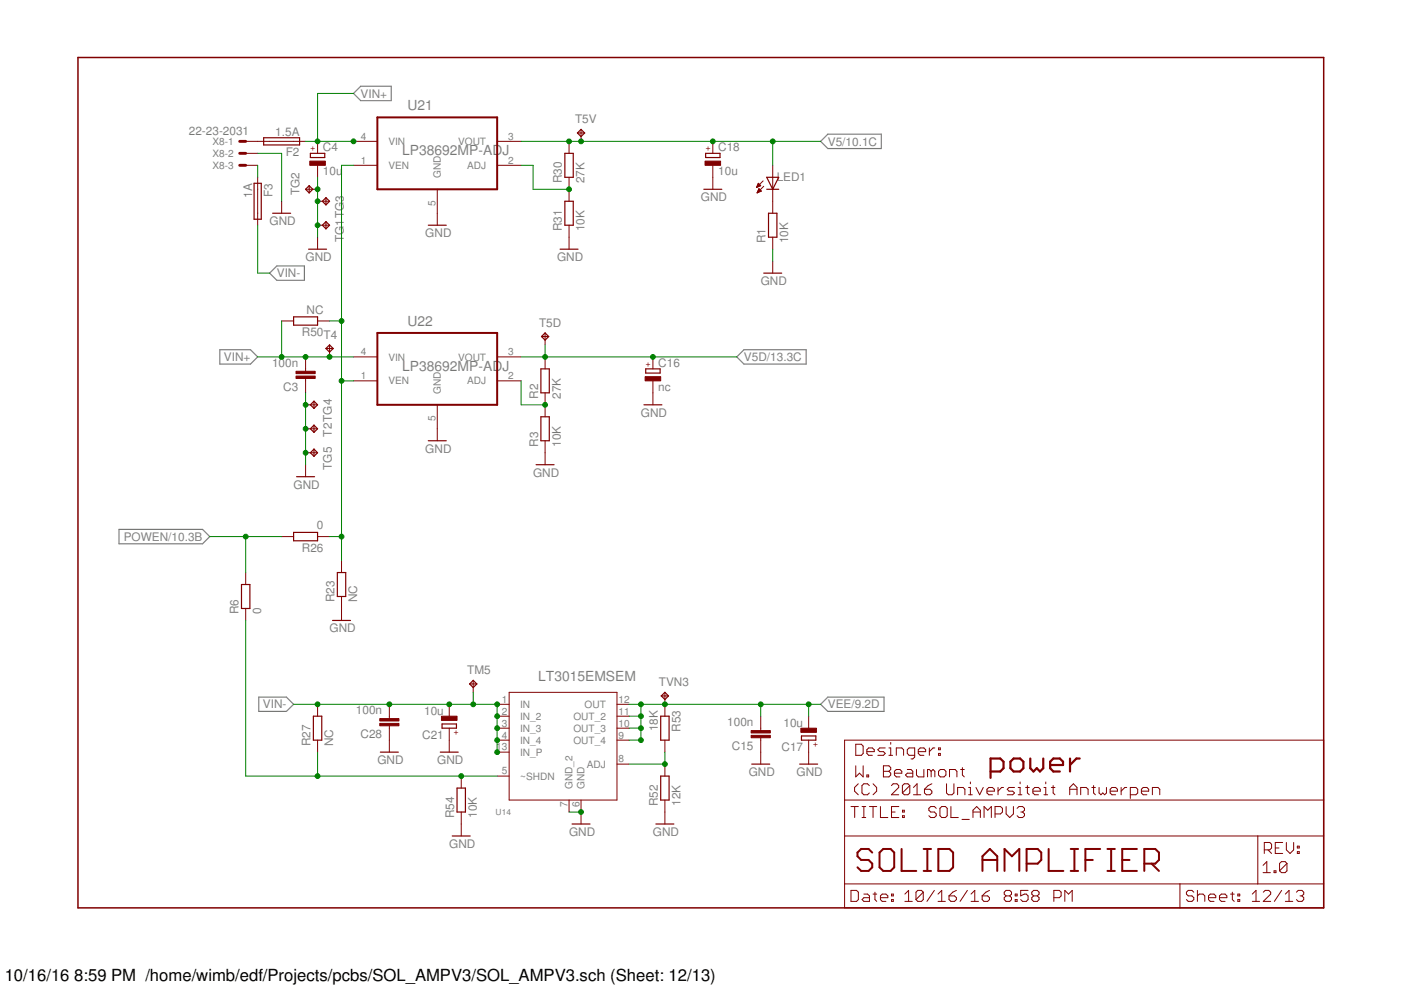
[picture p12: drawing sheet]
<svg xmlns="http://www.w3.org/2000/svg" width="297mm" height="210mm" viewBox="0 0 297 210" stroke-linecap="round" stroke-linejoin="round" font-family="sans-serif">
<path d="M76.5 18.3h6.5v3h-6.5l-1.5-1.5zM175.5 28.4h11.4v3.1h-11.4l-1.5-1.5zM57.2 57.9l1.5-1.5h5.8v3h-5.8zM46.6 74.1h6.5l1.5 1.6-1.5 1.5h-6.5zM157.7 74.1h13.2v3.1h-13.2l-1.5-1.5zM25.2 112.2h17.7l1.6 1.6-1.6 1.5h-17.7zM54.9 147.8h5.8l1.6 1.5-1.6 1.5h-5.8zM174 149.3l1.5-1.5h11.9v3h-11.9z" fill="none" stroke="#808080" stroke-width=".25"/>
<path d="M16.5 12.2h264.1v180.3h-264.1z" fill="none" stroke="#800000" stroke-width=".32"/>
<g fill="none" stroke="#800000" stroke-width=".21">
<path d="M52.1 30h12.7M52.1 35.1h2.5M52.1 32.5h2.5M54.6 37.6v10.2M67.3 30v2.5M67.3 35.1v2.5M75 30h5M75 35.1h5M105.4 30h5.1M105.4 35.1h5.1M120.6 30v2.5M120.6 37.6v5.1"/>
<path d="M123.2 27.4v2.6M151.1 30v2.5M151.1 35.1v5M160.4 39.7h.2M160.5 39.6h.3M160.5 39.4h.6M160.6 39.3h.6M160.6 39.2h.5M160.7 39.1h.3M160.7 38.9h.2M160.8 38.9l.5 .5-.9 .4zM161.8 38.4l-1.4 1.4"/>
<path d="M161.9 39.5l-1.4 1.4M163.8 35.1v10.1M59.7 42.7v2.5M64.8 40.1h2.5M67.3 42.7h2.6M67.3 47.8h2.6M67.3 50.3v2.5M92.7 40.1v7.7M120.6 47.8v5M160.5 40.9h.1M160.6 40.8h.2M160.6 40.6h.5"/>
<path d="M160.7 40.5h.7M160.7 40.4h.6M160.8 40.3h.4M160.8 40.2h.3M160.9 40h.1M160.9 40l-.4 .9M160.9 40l.5 .5M161.4 40.5l-.9 .4M163.8 50.3v2.5M163.8 55.4v2.5M59.7 68.1h2.6M64.8 75.7v3"/>
<path d="M67.3 68.1h2.6M69.9 73.1v2.6M75 75.7h5M105.4 75.7h5.1M115.6 70.6v2.5M115.6 75.7v2.5M138.4 75.7v2.5M64.8 80.2v3.1M64.8 98.5v2.6M64.8 85.8h2.5M64.8 90.9h2.5M64.8 96h2.5"/>
<path d="M75 80.8h5M92.7 85.8v7.7M105.4 80.8h5.1M115.6 83.3v5.1M115.6 93.5v5M138.4 80.8v5M59.7 113.8h2.6M67.3 113.8h2.6M72.4 118.9v2.5M52.1 121.4v2.5M52.1 129v2.6M72.4 126.5v5.1"/>
<path d="M67.3 149.3v2.5M67.3 156.9v2.6M82.5 149.3v3.1M82.5 153.9v5.6M95.2 149.3v2.5M95.2 154.4v5.1M100.3 144.3v2.5M105.4 156.9h2.5M105.4 151.8h2.5M105.4 149.3h2.5M105.4 154.4h2.5M105.4 159.5h2.5"/>
<path d="M107.9 146.8h22.9v22.8h-22.9zM130.8 156.9h2.5M130.8 151.8h2.5M130.8 149.3h2.5M130.8 154.4h2.5M141 146.8v5M141 156.9v2.6M161.3 151.8v3.1M161.3 156.4v5.6M171.4 151.8v2.6M171.4 156.9v5.1M179.1 156.9h101.5v35.6h-101.5z"/>
<path d="M181.4 157.8h1.2l.4 .4v1.5l-.4 .4h-1.2zM183.8 159.4h1.6v-.4l-.4-.4h-.8l-.4 .4v.7l.4 .4h.8M187.7 158.6h-1.2l-.4 .4 .4 .4h.8l.4 .3-.4 .4h-1.2M188.5 158.6h.3v1.5M188.8 157.4v.4M194.7 159.4h1.6v-.4l-.4-.4h-.8l-.4 .4v.7l.4 .4h.8M197 158.6v1.5M198.2 158.6h-.4l-.8 .8M199 159.7h.4v.4h-.4zM199 158.6h.4v.4h-.4zM97.8 164.5v2.6M97.8 172.2v5"/>
<path d="M105.4 164.5h2.5M120.6 169.6v2.6M123.2 169.6v5.1M130.8 162h2.5M141 162v2.5M141 169.6v5.1M179.1 177.2h101.5M179.1 169.6h101.5M180.4 171h1.6M181.2 171v2.3M181.4 162.4v2.3l.8-.8 .8 .8v-2.3M182 166.2l-.8 .8v.7l.8 .8"/>
<path d="M182.8 171h.8M182.8 173.3h.8M183.2 171v2.3M183.8 164.3h.4v.4h-.4zM184.3 166.6l-.4-.4h-.7l-.4 .4v1.5l.4 .4h.7l.4-.4M184.3 171h1.6M185.1 171v2.3M185.1 166.2l.8 .8v.7l-.8 .8M186.7 171v2.3h1.5M187.3 162.4h1.2l.3 .4v.4l-.3 .3 .3 .4v.4l-.3 .4h-1.2zM187.3 163.5h1.2M188.5 160.1h.8"/>
<path d="M189 166.6l.4-.4h.8l.3 .4v.4l-1.5 1.5h1.5M189 172.2h.8M189.6 163.9h1.6v-.4l-.4-.3h-.8l-.4 .3v.8l.4 .4h.8M190 160.1v-1.5h1.2l.4 .4v1.1M190.6 171h-1.6v2.3h1.6M191.3 173h.4v.3h-.4zM191.3 171.8h.4v.4h-.4zM192.4 163.2h.7l.4 .3v1.2h-1.1l-.4-.4 .4-.4h1.1M192.9 166.6l-.4-.4h-.8l-.4 .4v1.5M192.9 166.6v1.5l-.4 .4h-.8l-.4-.4M192.9 166.6l-1.6 1.5M193.7 168.5h1.5"/>
<path d="M193.7 167l.7-.8v2.3M193.9 160.1h-1.2l-.3-.4v-.7l.3-.4h1.2v1.9l-.4 .4h-.4M194.3 163.2v1.1l.4 .4h1.2v-1.5M196 167.3h1.2l.4 .4v.4l-.4 .4h-.8l-.4-.4zM197.4 163.5l-.4-.3h-.3v1.5M197.4 163.5v1.2M197.4 163.5l.4-.3 .4 .3v1.2M197.6 166.2l-.8 .4-.8 .7M198.5 171.4l-.4-.4h-.8l-.4 .4v.4l.4 .4h.8l.4 .4v.4l-.4 .3h-.8l-.4-.3M199.4 163.2h.8l.4 .3v.8l-.4 .4h-.8l-.4-.4v-.8zM199.7 171h.7l.4 .4v1.6l-.4 .3h-.7l-.4-.3v-1.6zM200.7 166.2v1.9l.4 .4h.7l.4-.4v-1.9"/>
<path d="M201.3 164.7v-1.5h1.2l.4 .3v1.2M201.6 171v2.3h1.6M203 168.5v-1.5h1.2l.4 .3v1.2M203.7 163.2h.7M204 173.7h1.5M204 162.8v1.5l.4 .4M205.4 168.5h.7M205.4 167h.3v1.5M205.7 165.8v.4M206.3 172.2h1.6M206.3 173.3v-1.5l.8-.8 .8 .8v1.5M206.9 167l.8 1.5 .8-1.5"/>
<path d="M208.6 173.3v-2.3l.8 .8 .8-.8v2.3M209.3 167.7h1.5v-.4l-.4-.3h-.7l-.4 .3v.8l.4 .4h.7M211 172.6h1.1l.4-.4v-.8l-.4-.4h-1.1v2.3M211.6 167v1.5M212.8 167h-.4l-.8 .7M213.3 171v1.6l.8 .7 .8-.7v-1.6M215.1 167h-1.2l-.3 .3 .3 .4h.8l.4 .4-.4 .4h-1.1M215.6 171.4l.4-.4h.8l.4 .4v.4l-.4 .4M215.9 168.5h.8M215.9 167h.4v1.5M216.3 165.8v.4M216.4 172.2h.4"/>
<path d="M216.8 172.2l.4 .4v.4l-.4 .3h-.8l-.4-.3M217.4 167h.8M217.8 166.6v1.5l.4 .4M219 167.7h1.6v-.4l-.4-.3h-.8l-.4 .3v.8l.4 .4h.8M221.3 168.5h.8M221.3 167h.4v1.5M221.7 165.8v.4M222.9 167h.8M223.3 166.6v1.5l.4 .4M226.8 167.3h1.5M226.8 168.5v-1.5l.8-.8 .7 .8v1.5M229.1 168.5v-1.5h1.2l.4 .3v1.2"/>
<path d="M231.5 167h.7M231.9 166.6v1.5l.3 .4M233 167v1.1l.4 .4 .4-.4 .4 .4 .4-.4v-1.1M235.4 167.7h1.5v-.4l-.4-.3h-.7l-.4 .3v.8l.4 .4h.7M237.7 167v1.5M238.9 167h-.4l-.8 .7M239.6 168.5h1.2l.4-.4v-.8l-.4-.3h-1.2v2.3M242 167.7h1.5v-.4l-.3-.3h-.8l-.4 .3v.8l.4 .4h.8M244.3 168.5v-1.5h1.2l.4 .3v1.2M266.7 177.2v10.2M270.4 179.8h.8M271.9 178.6h-1.5v2.4h1.5"/>
<path d="M272.7 178.6v1.6l.8 .8 .8-.8v-1.6M275.1 179.4h.4v.4h-.4zM179.1 187.4h101.5M180.4 188.8h1.2l.4 .4v1.5l-.4 .4h-1.2zM183.2 189.6h.7l.4 .3v1.2h-1.1l-.4-.4 .4-.4h1.1M185.1 189.6h.8M185.5 189.2v1.5l.4 .4M186.7 190.3h1.5v-.4l-.4-.3h-.8l-.3 .3v.8l.3 .4h.8M189 190.7h.4v.4h-.4zM189 189.6h.4v.3h-.4zM191.9 191.1h1.5M191.9 189.6l.7-.8v2.3"/>
<path d="M195.7 189.2v1.5l-.3 .4h-.8l-.4-.4M195.7 189.2l-.3-.4h-.8l-.4 .4v1.5M195.7 189.2l-1.5 1.5M198.1 188.8l-1.6 2.3M198.9 191.1h1.5M198.9 189.6l.8-.8v2.3M201.2 189.9h1.2l.4 .4v.4l-.4 .4h-.8l-.4-.4zM202.8 188.8l-.8 .4-.8 .7M205.1 188.8l-1.5 2.3M205.9 191.1h1.6M205.9 189.6l.8-.8v2.3M208.2 189.9h1.2l.4 .4v.4l-.4 .4h-.8l-.4-.4z"/>
<path d="M209.8 188.8l-.8 .4-.8 .7M213.3 189.9l-.4 .4v.4l.4 .4h.8l.4-.4v-.4l-.4-.4M213.3 189.9l-.4-.3v-.4l.4-.4h.8l.4 .4v.4l-.4 .3M213.3 189.9h.8M215.2 190.7h.4v.4h-.4zM215.2 189.6h.4v.3h-.4zM218 188.8h-1.6v1.1l.8-.3h.4l.4 .3v.8l-.4 .4h-.8l-.4-.4M219.1 189.9l-.3 .4v.4l.3 .4h.8l.4-.4v-.4l-.4-.4M219.1 189.9l-.3-.3v-.4l.3-.4h.8l.4 .4v.4l-.4 .3M219.1 189.9h.8M223.4 190.3h1.2l.4-.4v-.7l-.4-.4h-1.2v2.3M225.8 191.1v-2.3l.7 .8 .8-.8v2.3"/>
<path d="M250.2 187.4v5.1M253.1 189.2l-.4-.4h-.8l-.4 .4v.4l.4 .3h.8l.4 .4v.4l-.4 .4h-.8l-.4-.4M253.9 189.9l.4-.3h.8l.3 .3v1.2M253.9 188.8v2.3M256.2 190.3h1.6v-.4l-.4-.3h-.8l-.4 .3v.8l.4 .4h.8M258.6 190.3h1.5v-.4l-.4-.3h-.7l-.4 .3v.8l.4 .4h.7M260.9 189.6h.8M261.3 189.2v1.5l.4 .4M262.4 190.7h.4v.4h-.4zM262.4 189.6h.4v.3h-.4zM265.5 191.1h1.6M265.5 189.6l.8-.8v2.3"/>
<path d="M267.8 183.5l.8-.8v2.3M267.8 185h1.5M267.8 189.2l.4-.4h.8l.4 .4v.4l-1.6 1.5h1.6M268.1 180.2h1.1l.4-.4v-.8l-.4-.4h-1.1v2.4M268.8 180.2l.8 .8M270.1 184.6h.4v.4h-.4zM271.7 188.8l-1.5 2.3M272.5 191.1h1.6M272.5 189.6l.8-.8v2.3M272.9 183.1v1.5l-.4 .4h-.8l-.4-.4M272.9 183.1l-.4-.4h-.8l-.4 .4v1.5M272.9 183.1l-1.6 1.5"/>
<path d="M274.9 189.2l.4-.4h.7l.4 .4v.4l-.4 .3M275.1 180.6h.4v.4h-.4zM275.6 189.9h.4M276 189.9l.4 .4v.4l-.4 .4h-.7l-.4-.4"/>
</g>
<g fill="none" stroke="#800000" stroke-width=".42">
<path d="M80 24.9h25.4v15.2h-25.4zM80 70.6h25.4v15.2h-25.4zM184.9 180.8l-.8-.8h-1.5l-.8 .8v.7l.8 .8h1.5l.8 .8v.8l-.8 .8h-1.5l-.8-.8M186.5 180.8l.8-.8h1.5l.8 .8v3.1l-.8 .8h-1.5l-.8-.8zM191.2 180v4.7h3.1M195.8 180h1.6M195.8 184.7h1.6M196.6 180v4.7M198.9 180h2.4l.8 .8v3.1l-.8 .8h-2.4zM208.3 182.3h3.1M208.3 184.7v-3.2l1.6-1.5 1.5 1.5v3.2M213 184.7v-4.7l1.5 1.5 1.6-1.5v4.7"/>
<path d="M217.7 183.1h2.3l.8-.8v-1.5l-.8-.8h-2.3v4.7M222.3 180v4.7h3.1M227 180h1.6M227 184.7h1.6M227.8 180v4.7M230.1 182.3h1.6M233.3 180h-3.2v4.7M234.8 180h1.6M234.8 184.7h1.6M235.6 180v4.7M237.9 182.3h1.6M241 180h-3.1v4.7h3.1"/>
<path d="M242.6 183.1h2.3l.8-.8v-1.5l-.8-.8h-2.3v4.7M244.2 183.1l1.5 1.6"/>
</g>
<path d="M210 163.6h2.1l.7-.7v-1.4l-.7-.7h-2.1v4.1M214.9 160.8h1.4l.7 .7v1.4l-.7 .7h-1.4l-.7-.7v-1.4zM218.4 160.8v2.1l.7 .7 .7-.7 .7 .7 .7-.7v-2.1M222.7 162.2h2.7v-.7l-.7-.7h-1.4l-.6 .7v1.4l.6 .7h1.4M226.9 160.8v2.8M228.9 160.8h-.7l-1.3 1.4" fill="none" stroke="#800000" stroke-width=".47"/>
<g fill="none" stroke="#800000" stroke-width=".25">
<path d="M53.9 38.9h1.5v7.6h-1.5zM55.9 29.2h7.6v1.5h-7.6zM65.6 39.4l-.8 .7 .8 .8M65.6 39.4l.7 .7-.7 .8M65.6 39.4v1.5M65.8 32.5h3.1v.9h-3.1zM119.8 32.5h1.7v5.1h-1.7zM122.4 28.2l.8-.8 .8 .8M122.4 28.2l.8 .8 .8-.8M122.4 28.2h1.6M149.6 32.5h3.1v.9h-3.1zM162.6 37.6h2.5l-1.3 2.5z"/>
<path d="M57.8 45.2h3.8M65.4 52.8h3.8M69.1 41.9l.8 .8-.8 .7M69.1 41.9l-.8 .8 .8 .7M69.1 41.9v1.5M69.1 47v1.5M69.1 47l.8 .8-.8 .7M69.1 47l-.8 .8 .8 .7M90.8 47.8h3.8M118.7 52.8h3.9M119.8 42.7h1.7v5.1h-1.7zM149.2 40.1h3.8"/>
<path d="M161.9 57.9h3.8M162.6 40.1h2.5M162.9 45.2h1.8v5.1h-1.8zM62.3 67.2h5v1.7h-5zM69.1 73.9l.8-.8 .7 .8M69.1 73.9l.8 .8 .7-.8M69.1 73.9h1.5M114.7 78.2h1.8v5.1h-1.8zM114.8 71.4l.8-.8 .7 .8M114.8 71.4l.8 .7 .7-.7M114.8 71.4h1.5M136.9 78.2h3.1v.9h-3.1z"/>
<path d="M66.6 85.1l.7 .7-.7 .8M66.6 85.1l-.8 .7 .8 .8M66.6 85.1v1.5M66.6 90.1v1.6M66.6 95.2v1.6M66.6 90.1l.7 .8-.7 .8M66.6 90.1l-.8 .8 .8 .8M66.6 95.2l.7 .8-.7 .8M66.6 95.2l-.8 .8 .8 .8M90.8 93.5h3.8M113.7 98.5h3.8M114.7 88.4h1.8v5.1h-1.8z"/>
<path d="M136.5 85.8h3.8M62.3 112.9h5v1.8h-5zM62.9 101.1h3.8M51.2 123.9h1.8v5.1h-1.8zM70.5 131.6h3.8M71.5 121.4h1.8v5.1h-1.8zM66.4 151.8h1.8v5.1h-1.8zM80.6 159.5h3.9M93.3 159.5h3.9M93.7 153.5h3.1v.9h-3.1zM99.6 145l.7-.7 .8 .7M99.6 145l.7 .8 .8-.8"/>
<path d="M99.6 145h1.5M140.1 151.8h1.8v5.1h-1.8zM140.2 147.6l.8-.8 .7 .8M140.2 147.6l.8 .7 .7-.7M140.2 147.6h1.5M169.9 156h3.1v.9h-3.1zM95.9 177.2h3.8M96.9 167.1h1.8v5.1h-1.8zM121.3 174.7h3.8M139.1 174.7h3.8M140.1 164.5h1.8v5.1h-1.8zM159.4 162h3.8"/>
<path d="M169.5 162h3.9"/>
</g>
<g fill="#800000" stroke="#800000" stroke-width=".21">
<path d="M62.8 78.7h4v.5h-4z"/>
<path d="M62.8 79.7h4v.5h-4z"/>
<path d="M169.8 154.4h3.3v.9h-3.3z"/>
<path d="M93.6 151.8h3.3v.9h-3.3z"/>
<path d="M149.5 34.2h3.3v.9h-3.3z"/>
<path d="M136.8 79.9h3.3v.9h-3.3z"/>
<path d="M65.7 34.2h3.3v.9h-3.3z"/>
<path d="M80.5 152.4h4.1v.5h-4.1z"/>
<path d="M80.5 153.4h4.1v.5h-4.1z"/>
<path d="M159.3 154.9h4v.5h-4z"/>
<path d="M159.3 155.9h4v.5h-4z"/>
</g>
<path d="M50.8 30h1.3M50.8 32.5h1.3M50.8 35.1h1.3" fill="none" stroke="#800000" stroke-width=".61"/>
<g fill="none" stroke="#008000" stroke-width=".21">
<path d="M75 19.8h-7.7v10.2M54.6 32.5h5.1v10.2M54.6 35.1v2.5M64.8 30h10.2M67.3 37.6v12.7M75 35.1h-2.6v83.8M110.5 30h63.5M110.5 35.1h2.5v5h7.6M163.8 30v5.1M54.6 47.8v10.1h2.6M163.8 52.8v2.6M54.6 75.7h20.4"/>
<path d="M59.7 68.1v7.6M69.9 68.1h2.5M110.5 75.7h45.7M115.6 73.1v2.6M64.8 83.3v15.2M72.4 80.8h2.6M110.5 80.8v5h5.1M44.5 113.8h15.2M52.1 113.8v7.6M69.9 113.8h2.5M52.1 131.6v32.9h53.3M62.3 149.3h43.1v10.2"/>
<path d="M67.3 159.5v5M100.3 146.8v2.5M133.3 149.3h40.7M133.3 154.4h2.6M133.3 151.8h2.6M135.9 149.3v7.6h-2.6M141 159.5v2.5h-7.7M161.3 149.3v2.5M171.4 149.3v2.5M120.6 172.2h2.6"/>
</g>
<g fill="#008000" stroke="#008000" stroke-width=".21">
<circle cx="67.3" cy="47.8" r=".51"/>
<circle cx="67.3" cy="40.1" r=".51"/>
<circle cx="67.3" cy="42.7" r=".51"/>
<circle cx="64.8" cy="85.8" r=".51"/>
<circle cx="64.8" cy="90.9" r=".51"/>
<circle cx="64.8" cy="96" r=".51"/>
<circle cx="123.2" cy="172.2" r=".51"/>
<circle cx="75" cy="30" r=".51"/>
<circle cx="67.3" cy="30" r=".51"/>
<circle cx="69.9" cy="75.7" r=".51"/>
<circle cx="64.8" cy="75.7" r=".51"/>
<circle cx="59.7" cy="75.7" r=".51"/>
<circle cx="120.6" cy="40.1" r=".51"/>
<circle cx="120.6" cy="30" r=".51"/>
<circle cx="123.2" cy="30" r=".51"/>
<circle cx="163.8" cy="30" r=".51"/>
<circle cx="151.1" cy="30" r=".51"/>
<circle cx="115.6" cy="75.7" r=".51"/>
<circle cx="138.4" cy="75.7" r=".51"/>
<circle cx="115.6" cy="85.8" r=".51"/>
<circle cx="105.4" cy="159.5" r=".51"/>
<circle cx="105.4" cy="156.9" r=".51"/>
<circle cx="105.4" cy="154.4" r=".51"/>
<circle cx="95.2" cy="149.3" r=".51"/>
<circle cx="105.4" cy="149.3" r=".51"/>
<circle cx="67.3" cy="149.3" r=".51"/>
<circle cx="82.5" cy="149.3" r=".51"/>
<circle cx="105.4" cy="151.8" r=".51"/>
<circle cx="100.3" cy="149.3" r=".51"/>
<circle cx="141" cy="162" r=".51"/>
<circle cx="135.9" cy="151.8" r=".51"/>
<circle cx="135.9" cy="149.3" r=".51"/>
<circle cx="135.9" cy="154.4" r=".51"/>
<circle cx="135.9" cy="156.9" r=".51"/>
<circle cx="141" cy="149.3" r=".51"/>
<circle cx="171.4" cy="149.3" r=".51"/>
<circle cx="161.3" cy="149.3" r=".51"/>
<circle cx="97.8" cy="164.5" r=".51"/>
<circle cx="67.3" cy="164.5" r=".51"/>
<circle cx="52.1" cy="113.8" r=".51"/>
<circle cx="72.4" cy="80.8" r=".51"/>
<circle cx="72.4" cy="68.1" r=".51"/>
<circle cx="72.4" cy="113.8" r=".51"/>
</g>
<g font-size="3.5">
<text x="1" y="207.9">10/16/16</text>
<text x="15.7" y="207.9">8:59 PM /home/wimb/edf/Projects/pcbs/SOL_AMPV3/SOL_AMPV3.sch (Sheet: 12/13)</text>
</g>
<g font-size="2.9" fill="#808080">
<text x="86.4" y="23.4">U21</text>
<text x="85.3" y="32.9">LP38692MP-ADJ</text>
<text x="86.4" y="69.1">U22</text>
<text x="85.3" y="78.7">LP38692MP-ADJ</text>
<text x="114.1" y="144.4">LT3015EMSEM</text>
</g>
<g font-size="2.5" fill="#808080">
<text x="76.5" y="20.7">VIN+</text>
<text x="40" y="28.6">22-23-2031</text>
<text x="58.3" y="28.8">1.5A</text>
<text x="121.9" y="26.2">T5V</text>
<text x="60.6" y="33.1">F2</text>
<text x="68.5" y="32">C4</text>
<text x="152.3" y="32">C18</text>
<text x="175.5" y="30.9">V5/10.1C</text>
<text x="53.5" y="41.9" transform="rotate(-90 53.5 41.9)">1A</text>
<text x="57.8" y="41.8" transform="rotate(-90 57.8 41.8)">F3</text>
<text x="63.5" y="41.4" transform="rotate(-90 63.5 41.4)">TG2</text>
<text x="68.5" y="37.1">10u</text>
<text x="119.2" y="38.9" transform="rotate(-90 119.2 38.9)">R30</text>
<text x="124" y="38.9" transform="rotate(-90 124 38.9)">27K</text>
<text x="152.3" y="37.1">10u</text>
<text x="164.7" y="38.4">LED1</text>
<text x="57.2" y="47.7">GND</text>
<text x="148.6" y="42.7">GND</text>
<text x="72.9" y="51.3" transform="rotate(-90 72.9 51.3)">TG1TG3</text>
<text x="90.2" y="50.3">GND</text>
<text x="119.2" y="49" transform="rotate(-90 119.2 49)">R31</text>
<text x="124" y="49" transform="rotate(-90 124 49)">10K</text>
<text x="162.3" y="51.6" transform="rotate(-90 162.3 51.6)">R1</text>
<text x="167.1" y="51.6" transform="rotate(-90 167.1 51.6)">10K</text>
<text x="58.7" y="58.8">VIN-</text>
<text x="64.8" y="55.4">GND</text>
<text x="118.1" y="55.4">GND</text>
<text x="161.3" y="60.4">GND</text>
<text x="64" y="71.3">R50T4</text>
<text x="65" y="66.5">NC</text>
<text x="114.3" y="69.3">T5D</text>
<text x="47.5" y="76.6">VIN+</text>
<text x="57.7" y="77.8">100n</text>
<text x="139.6" y="77.7">C16</text>
<text x="157.7" y="76.6">V5D/13.3C</text>
<text x="60.1" y="82.9">C3</text>
<text x="139.6" y="82.8">nc</text>
<text x="114.1" y="84.6" transform="rotate(-90 114.1 84.6)">R2</text>
<text x="118.9" y="84.6" transform="rotate(-90 118.9 84.6)">27K</text>
<text x="135.9" y="88.4">GND</text>
<text x="70.4" y="92.6" transform="rotate(-90 70.4 92.6)">T2TG4</text>
<text x="90.2" y="96">GND</text>
<text x="114.1" y="94.7" transform="rotate(-90 114.1 94.7)">R3</text>
<text x="118.9" y="94.7" transform="rotate(-90 118.9 94.7)">10K</text>
<text x="70.4" y="99.6" transform="rotate(-90 70.4 99.6)">TG5</text>
<text x="113" y="101.1">GND</text>
<text x="62.2" y="103.6">GND</text>
<text x="67.2" y="112.2">0</text>
<text x="26.2" y="114.7">POWEN/10.3B</text>
<text x="64" y="117">R26</text>
<text x="50.6" y="130.3" transform="rotate(-90 50.6 130.3)">R6</text>
<text x="55.4" y="130.3" transform="rotate(-90 55.4 130.3)">0</text>
<text x="70.9" y="127.7" transform="rotate(-90 70.9 127.7)">R23</text>
<text x="75.7" y="127.7" transform="rotate(-90 75.7 127.7)">NC</text>
<text x="69.9" y="134.1">GND</text>
<text x="99.1" y="143">TM5</text>
<text x="139.7" y="145.5">TVN3</text>
<text x="55.7" y="150.2">VIN-</text>
<text x="75.4" y="151.5">100n</text>
<text x="89.9" y="151.6">10u</text>
<text x="139.4" y="155.1" transform="rotate(-90 139.4 155.1)">18K</text>
<text x="144.2" y="155.2" transform="rotate(-90 144.2 155.2)">R53</text>
<text x="154.2" y="154">100n</text>
<text x="166.1" y="154.1">10u</text>
<text x="175.5" y="150.2">VEE/9.2D</text>
<text x="65.8" y="158.2" transform="rotate(-90 65.8 158.2)">R27</text>
<text x="70.6" y="158.2" transform="rotate(-90 70.6 158.2)">NC</text>
<text x="76.4" y="156.6">C28</text>
<text x="89.5" y="156.7">C21</text>
<text x="155.2" y="159.1">C15</text>
<text x="165.7" y="159.2">C17</text>
<text x="80" y="162">GND</text>
<text x="92.7" y="162">GND</text>
<text x="158.7" y="164.6">GND</text>
<text x="168.9" y="164.6">GND</text>
<text x="96.3" y="173.4" transform="rotate(-90 96.3 173.4)">R54</text>
<text x="101.1" y="173.4" transform="rotate(-90 101.1 173.4)">10K</text>
<text x="139.5" y="170.9" transform="rotate(-90 139.5 170.9)">R52</text>
<text x="144.3" y="170.9" transform="rotate(-90 144.3 170.9)">12K</text>
<text x="95.3" y="179.8">GND</text>
<text x="120.7" y="177.3">GND</text>
<text x="138.4" y="177.3">GND</text>
</g>
<g font-size="2.1" fill="#808080">
<text x="76.5" y="29.6">4</text>
<text x="107.8" y="29.6">3</text>
<text x="45" y="30.7">X8-1</text>
<text x="45" y="33.3">X8-2</text>
<text x="45" y="35.8">X8-3</text>
<text x="76.5" y="34.7">1</text>
<text x="82.4" y="30.7">VIN</text>
<text x="82.4" y="35.8">VEN</text>
<text x="97.1" y="30.7">VOUT</text>
<text x="99" y="35.8">ADJ</text>
<text x="107.8" y="34.7">2</text>
<text x="93.5" y="37.8" transform="rotate(-90 93.5 37.8)">GND</text>
<text x="92.4" y="43.6" transform="rotate(-90 92.4 43.6)">5</text>
<text x="76.5" y="75.3">4</text>
<text x="82.4" y="76.4">VIN</text>
<text x="97.1" y="76.4">VOUT</text>
<text x="107.8" y="75.3">3</text>
<text x="76.5" y="80.4">1</text>
<text x="82.4" y="81.5">VEN</text>
<text x="93.5" y="83.5" transform="rotate(-90 93.5 83.5)">GND</text>
<text x="99" y="81.5">ADJ</text>
<text x="107.8" y="80.4">2</text>
<text x="92.4" y="89.4" transform="rotate(-90 92.4 89.4)">5</text>
<text x="106.4" y="149">1</text>
<text x="131.2" y="149">12</text>
<text x="106.4" y="151.5">2</text>
<text x="106.4" y="154">3</text>
<text x="110.3" y="152.6">IN_2</text>
<text x="110.3" y="150.1">IN</text>
<text x="110.3" y="155.2">IN_3</text>
<text x="121.6" y="155.2">OUT_3</text>
<text x="121.6" y="152.6">OUT_2</text>
<text x="123.9" y="150.1">OUT</text>
<text x="131.2" y="154">10</text>
<text x="131.2" y="151.5">11</text>
<text x="105.2" y="159.1">13</text>
<text x="106.4" y="156.6">4</text>
<text x="110.3" y="157.7">IN_4</text>
<text x="110.3" y="160.2">IN_P</text>
<text x="121.6" y="157.7">OUT_4</text>
<text x="131.2" y="161.7">8</text>
<text x="131.2" y="156.6">9</text>
<text x="106.4" y="164.2">5</text>
<text x="110.3" y="165.3">~SHDN</text>
<text x="121.4" y="167.3" transform="rotate(-90 121.4 167.3)">GND_2</text>
<text x="124" y="167.3" transform="rotate(-90 124 167.3)">GND</text>
<text x="124.4" y="162.8">ADJ</text>
<text x="120.3" y="171.2" transform="rotate(-90 120.3 171.2)">7</text>
<text x="122.8" y="171.2" transform="rotate(-90 122.8 171.2)">6</text>
</g>
<g font-size="1.8" fill="#800000">
<text x="66.7" y="32.1" transform="rotate(-90 66.7 32.1)">+</text>
<text x="150.5" y="32.1" transform="rotate(-90 150.5 32.1)">+</text>
<text x="137.8" y="77.8" transform="rotate(-90 137.8 77.8)">+</text>
<text x="97.1" y="155.8" transform="rotate(-90 97.1 155.8)">+</text>
<text x="173.3" y="158.4" transform="rotate(-90 173.3 158.4)">+</text>
</g>
<text font-size="1.8" fill="#808080" x="105.1" y="172.8">U14</text>
</svg>
